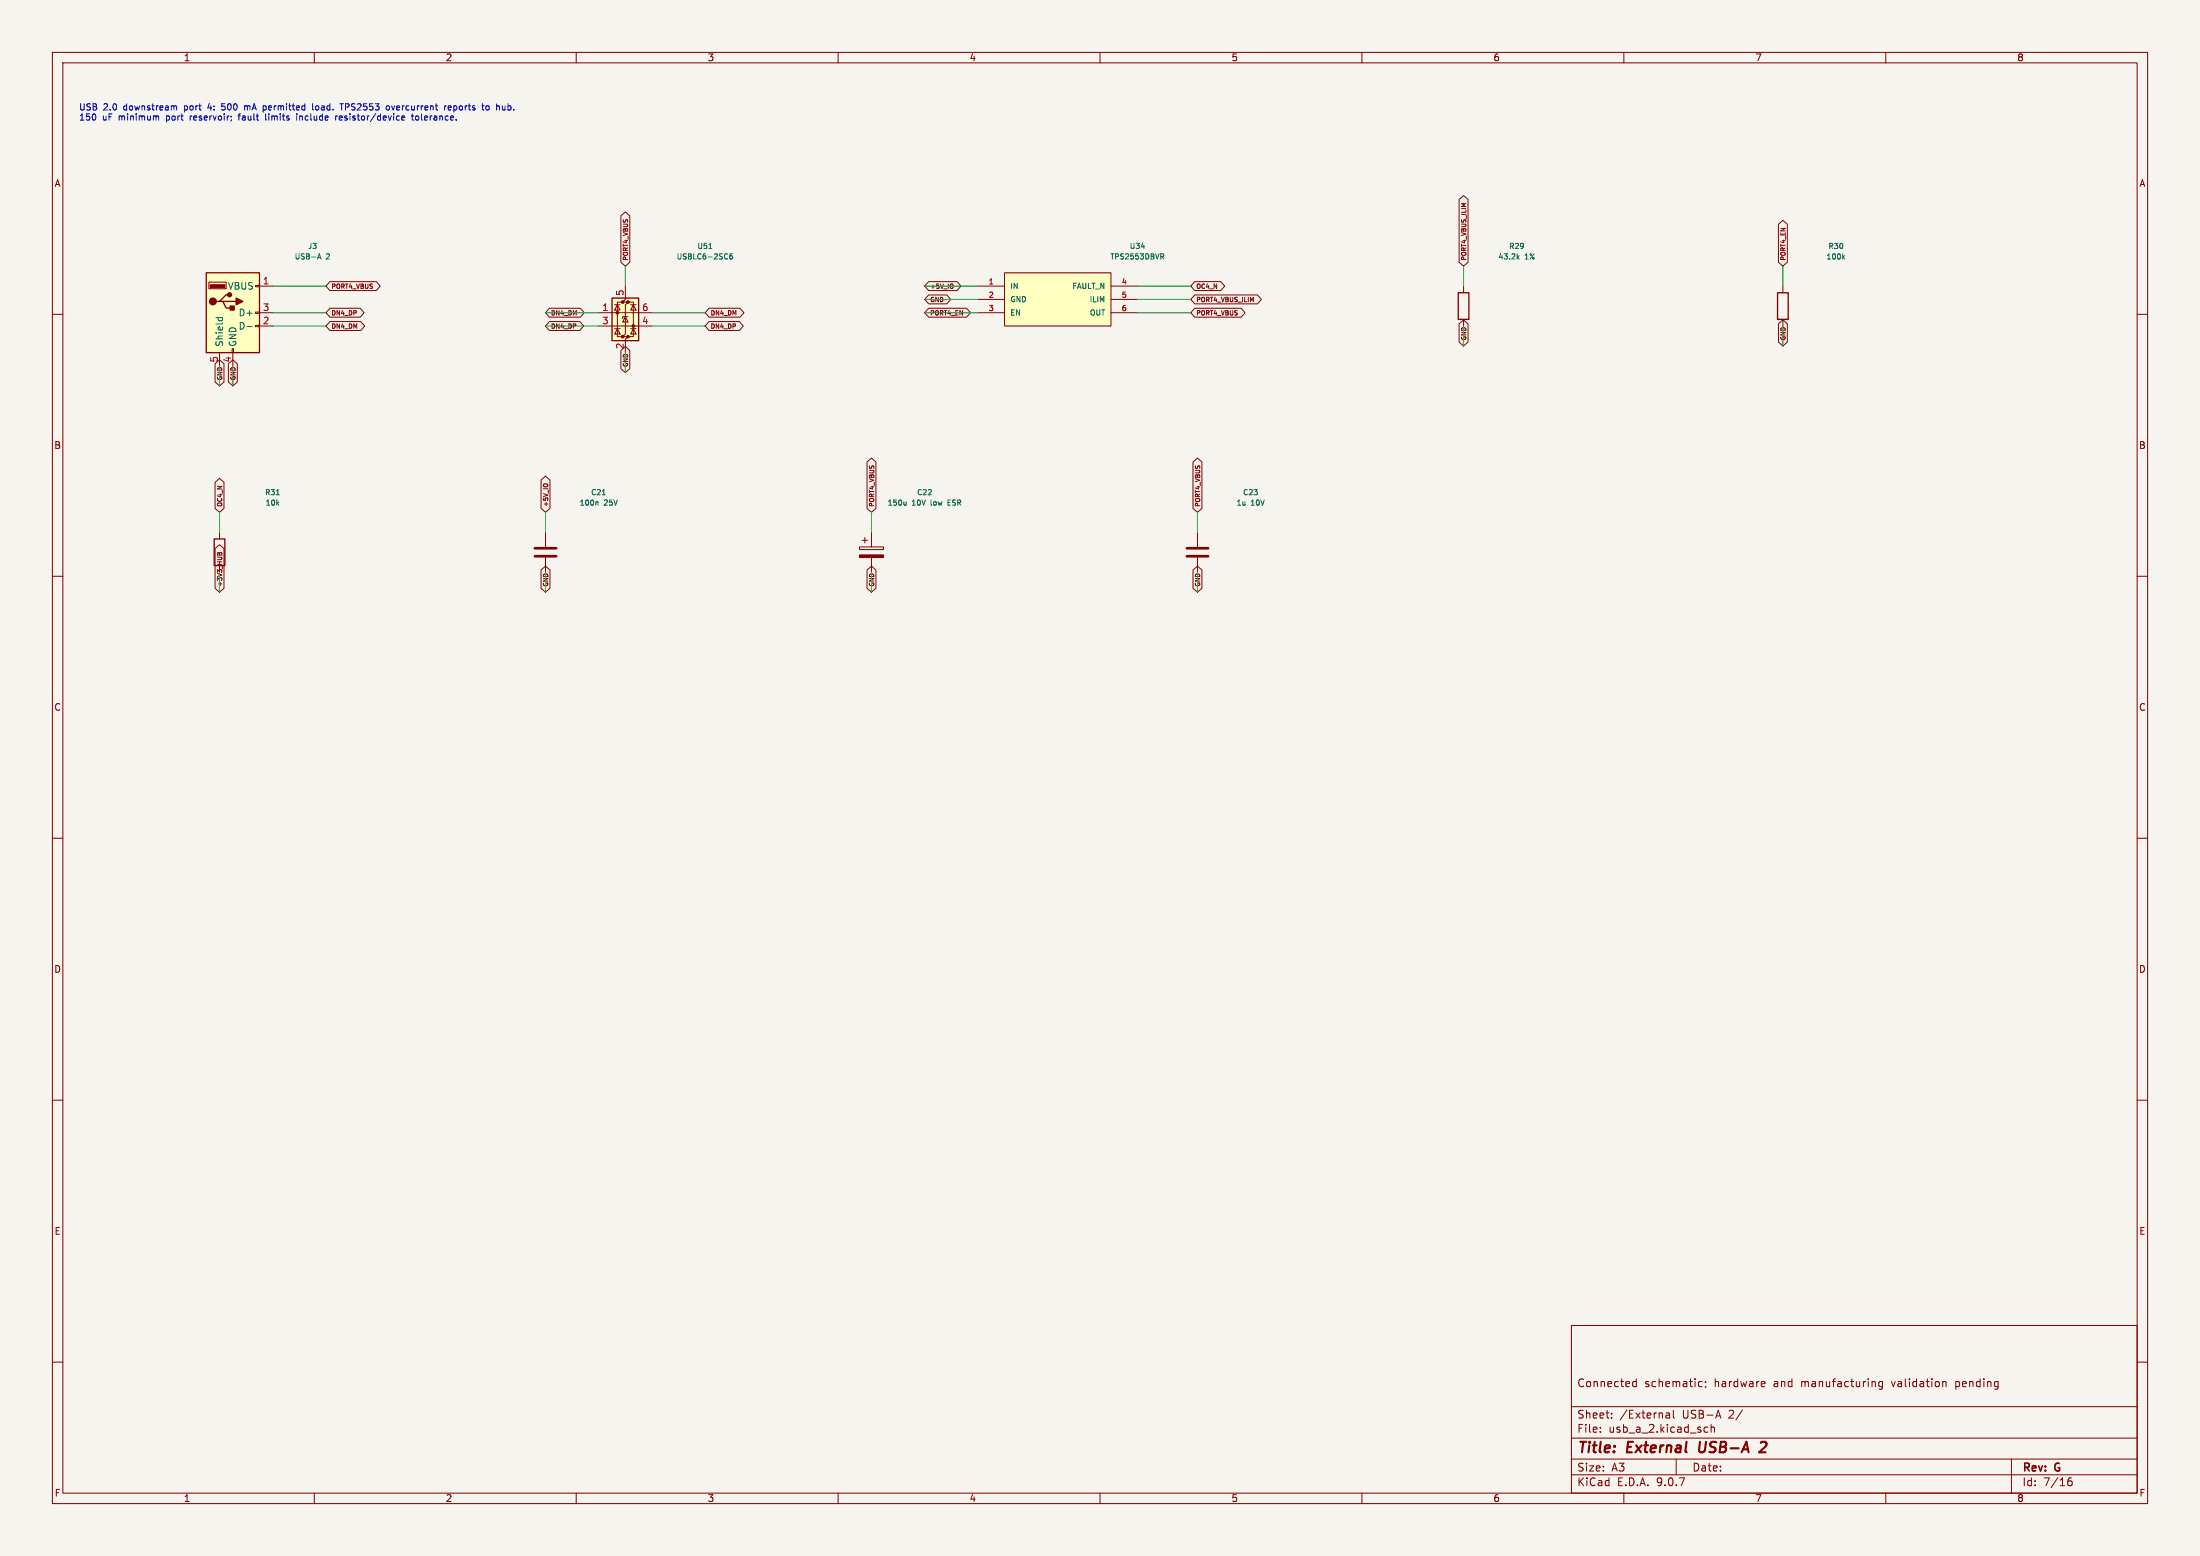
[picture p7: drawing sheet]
<svg xmlns="http://www.w3.org/2000/svg" width="420mm" height="297mm" viewBox="0 0 420 297" stroke-linecap="round" stroke-linejoin="round" font-family="sans-serif">
<path d="M0 0h420v297h-420z" fill="#f5f4ef" stroke="#f5f4ef" stroke-width=".19"/>
<g fill="none" stroke="#840000" stroke-width=".19">
<path d="M10 10h400v277h-400zM12 12h396v273h-396zM60 10v2M110 10v2M160 10v2M210 10v2M260 10v2M310 10v2M360 10v2M10 60h2M408 60h2M10 110h2"/>
<path d="M41.9 101.6v1.3M104.1 101.6v2.8M104.1 106.4v2.8M228.6 101.6v2.8M228.6 106.4v2.8M408 110h2M10 160h2M408 160h2M10 210h2M408 210h2M300 253h108v32h-108zM10 260h2"/>
<path d="M300 278.5h108M300 274.5h108M300 268.5h108M305.5 273.2v.2M305.5 272.5v.1M307.7 270.5v.2M307.7 269.8v.1M311.7 264.4l.2 .3 .5-.1M312.4 263.2v1.5M312.4 263.8l-.5-.1-.2 .3M318 270.5l.2 .2 .5-.1M318.1 269.8h.6v.9"/>
<path d="M318.7 270l-.5 .1-.2 .2M319.4 269.2v1.3l.3 .2M320 278.5v3M324.4 264.6h.5M324.4 263.8h.5M325.4 273.3h.6M325.4 272.5h.6M325.6 263.8v.1M325.7 264.6l-.2 .3M326.7 272.5l.2-.1 .3 .1 .1 .9M326.7 271.9v1.5M327.7 270.3h.7"/>
<path d="M328 269.2l.5 1.5M336.4 263.7l.5 .1v.2l-.7 .2M336.9 264.6l-.5 .1M357.9 263.8l.1 .9M359.4 263.8l-.5-.1-.2 .3 .1 .6h.6M359.4 263.7v1.2l-.3 .3-.4-.1M370.9 263.8h.5l.1 .9M384 278.5v6.5M408 260h2M60 285v2M110 285v2M160 285v2"/>
<path d="M210 285v2M260 285v2M300 281.5h108M310 285v2M360 285v2M394.7 282.9l.3-.2h.4l.2 .2v.4l-.3 .3-.4-.1-.2-.2M395.4 282.1a.59 .59 0 0 0-.7 .6"/>
</g>
<path d="M324.5 275.2l-.2 1.6 .4 .4M336.1 275.4l.3-.2h.5l.3 .2v.4l-.1 .3-1.3 1.1h1.2" fill="none" stroke="#840000" stroke-width=".4"/>
<path d="M102.1 104.6h4.1M102.1 106.2h4.1M226.6 104.6h4M226.6 106.2h4" fill="none" stroke="#840000" stroke-width=".51"/>
<path d="M40.9 102.9h2v5.1h-2z" fill="none" stroke="#840000" stroke-width=".25"/>
<path d="M52.8 94.4h.5M113.9 95.8l.3 .1v.5M115 94.4h.6" fill="none" stroke="#006464" stroke-width=".19"/>
<path d="M116.8 56.9h5.1v8.1h-5.1z" fill="#ffffc2"/>
<g fill="#840000" stroke="#840000" stroke-width=".19">
<circle cx="117.9" cy="59.7" r=".25"/>
<circle cx="118.9" cy="57.7" r=".25"/>
<circle cx="118.9" cy="64.3" r=".25"/>
<circle cx="119.9" cy="57.7" r=".25"/>
<circle cx="119.9" cy="64.3" r=".25"/>
<circle cx="120.9" cy="62.2" r=".25"/>
</g>
<g fill="none" stroke="#840000" stroke-width=".19">
<path d="M114.3 59.7h10.2M117.3 58.2h1.1M117.9 58.2l.5 1h-1.1zM118.9 57.7h-1v6.6h1M119.4 54.6v2.6l-.5 .5h1l-.5 .5v5.6l-.5 .5h1l-.5 .5v2.5M119.9 57.7h1v6.6h-1M120.4 58.2h1M120.9 58.2l.5 1h-1zM114.3 62.2h10.2M117.3 62.7h1.1M117.9 62.7l.5 1.1h-1.1zM119.4 60.5l.5 1h-1z"/>
<path d="M119.9 60.5h-1v.3M120.4 62.7h1M120.9 62.7l.5 1.1h-1z"/>
</g>
<path d="M116.8 56.9h5.1v8.1h-5.1z" fill="none" stroke="#840000" stroke-width=".25"/>
<path d="M135.3 47.4h.6M138.9 48.5h.1M138.9 49.3v.1M139.8 48.4l-.3 .1-.2 .2v.6l.2 .1 .3-.1v-.4l-.3-.1-.2 .2" fill="none" stroke="#006464" stroke-width=".19"/>
<path d="M191.8 52.1h20.3v10.1h-20.3z" fill="#ffffc2"/>
<path d="M186.7 54.6h5.1M186.7 57.2h5.1M186.7 59.7h5.1M191.8 52.1h20.3v10.1h-20.3zM212.1 54.6h5.1M212.1 57.2h5.1M212.1 59.7h5.1M279.4 54.6v1.3M279.4 61v1.2" fill="none" stroke="#840000" stroke-width=".19"/>
<path d="M221.6 48.4h.4l.2 .2-.1 .3-.5 .1M221.8 49l.4 .4M289.7 49.1l.3 .3M290 48.8l-.4 .4" fill="none" stroke="#006464" stroke-width=".19"/>
<path d="M278.4 55.9h2v5.1h-2z" fill="none" stroke="#840000" stroke-width=".25"/>
<path d="M39.4 52.1h10.1v15.2h-10.1z" fill="#ffffc2"/>
<path d="M39.4 52.1h10.1v15.2h-10.1zM41.9 57.5h.6l.7 1.3h1.2M42.5 57.5h2.6M43.8 56.3h-.6l-1.3 1.2h-.6M339.3 55.9h2.1v5.1h-2.1z" fill="none" stroke="#840000" stroke-width=".25"/>
<g fill="#840000" stroke="#840000" stroke-width=".25">
<path d="M43.9 58.4h.8v.8h-.8z"/>
<path d="M45.1 56.9l1.3 .6-1.3 .7z"/>
<circle cx="40.6" cy="57.5" r=".63"/>
<circle cx="43.8" cy="56.3" r=".38"/>
</g>
<g fill="#840000" stroke="#840000" stroke-width=".19">
<path d="M40.1 54.4h2.8v.5h-2.8z"/>
<path d="M164.1 105.9h4.6v.5h-4.6z"/>
</g>
<g fill="none" stroke="#840000" stroke-width=".19">
<path d="M278.5 38.1l.9-.8 .9 .8v12l-.9 .7-.9-.7zM39.9 53.8h3.3v1.3h-3.3zM48.8 54.5h.7v.2h-.7zM48.8 59.6h.7v.2h-.7zM49.5 54.6h2.6M49.5 59.7h2.6M63 58.8h5.8l.7 .9-.7 .8h-5.8l-.8-.8zM63 53.8h8.8l.8 .8-.8 .9h-8.8l-.8-.9zM104.9 58.8h5.9l.7 .9-.7 .8h-5.9l-.8-.8zM118.5 41.2l.9-.8 .8 .8v8.9l-.8 .7-.9-.7zM135.4 58.8h5.9l.7 .9-.7 .8h-5.9l-.8-.8zM177.3 53.8h5.4l.7 .8-.7 .9h-5.4l-.8-.9z"/>
<path d="M177.3 56.3h3.5l.7 .9-.7 .8h-3.5l-.8-.8zM177.3 58.8h7.2l.8 .9-.8 .8h-7.2l-.8-.8zM181.8 54.2l.2 .3-.2 .5M228.1 53.8h5l.7 .8-.7 .9h-5l-.8-.9zM228.1 56.3h12l.7 .9-.7 .8h-12l-.8-.8zM228.1 58.8h8.8l.8 .9-.8 .8h-8.8l-.8-.8zM339.5 42.8l.9-.7 .8 .7v7.3l-.8 .7-.9-.7zM340.4 54.6v1.3M41.1 69.4l.8-.7 .9 .7v3.5l-.9 .8-.8-.8zM41.9 67.3v2.6M43.6 69.4l.8-.7 .9 .7v3.5l-.9 .8-.8-.8zM44.3 66.5h.3v.8h-.3z"/>
<path d="M44.4 67.3v2.6M48.8 62.1h.7v.3h-.7zM49.5 62.2h2.6M63 61.4h5.9l.7 .8-.7 .9h-5.9l-.8-.9zM104.9 61.4h5.8l.7 .8-.7 .9h-5.8l-.8-.9zM118.5 66.9l.9-.8 .8 .8v3.5l-.8 .7-.9-.7zM135.4 61.4h5.8l.7 .8-.7 .9h-5.8l-.8-.9zM278.5 61.8l.9-.7 .9 .7v3.5l-.9 .7-.9-.7zM339.5 61.8l.9-.7 .8 .7v3.5l-.8 .7-.9-.7zM340.4 61v1.2M41.1 92.1l.8-.8 .9 .8v4.9l-.9 .8-.8-.8zM103.3 91.6l.8-.7 .9 .7v5.4l-.9 .8-.8-.8z"/>
<path d="M103.8 92.5l.2-.1 .5 .1M165.5 88.2l.9-.8 .8 .8v8.8l-.8 .8-.9-.8zM227.7 88.2l.9-.8 .9 .8v8.8l-.9 .8-.9-.8zM41.1 104.7l.8-.7 .9 .7v7.6l-.9 .7-.8-.7zM41.9 105.7v.2M41.9 105.7l.2-.2h.2l.1 .4M41.9 105.7l-.3-.2-.1 .4M103.3 108.8l.8-.7 .9 .7v3.5l-.9 .7-.8-.7zM164.1 104.4h4.6v.5h-4.6zM164.6 103.1h1M165.1 102.6v1M165.5 108.8l.9-.7 .8 .7v3.5l-.8 .7-.9-.7z"/>
<path d="M166.4 101.6v2.8M166.4 106.4v2.8M227.7 108.8l.9-.7 .9 .7v3.5l-.9 .7-.9-.7z"/>
</g>
<path d="M60.6 49.4l.4-1 .3 1M60.7 49.2h.5M351.9 49.1l.3 .3M352.2 48.8l-.4 .4M41.2 60.6h1.3M41.7 60.6l-.1 .4M42.4 60.6l.1 .4M47.1 62.3h1M173 95.8v.6M173 96.3l-.3 .1M181 95.9h.3M181.5 95.4h-.5v1h.5" fill="none" stroke="#006464" stroke-width=".19"/>
<g fill="none" stroke="#009600" stroke-width=".19">
<path d="M52.1 59.7h10.1M52.1 54.6h10.1M104.1 59.7h10.2M119.4 50.8v3.8M124.5 59.7h10.1M176.5 59.7h10.2M176.5 54.6h10.2M176.5 57.2h10.2M217.2 59.7h10.1M217.2 54.6h10.1M217.2 57.2h10.1M279.4 50.8v3.8"/>
<path d="M340.4 50.8v3.8M41.9 69.9v3.8M44.4 69.9v3.8M52.1 62.2h10.1M104.1 62.2h10.2M119.4 67.3v3.8M124.5 62.2h10.1M279.4 62.2v3.8M340.4 62.2v3.8M41.9 97.8v3.8M104.1 97.8v3.8M166.4 97.8v3.8"/>
<path d="M228.6 97.8v3.8M41.9 109.2v3.8M104.1 109.2v3.8M166.4 109.2v3.8M228.6 109.2v3.8"/>
</g>
<g fill="none" stroke="#0000c2" stroke-width=".19">
<path d="M42.9 19.8h-.5l-.1 .6 .5-.1M59.7 19.8v1l.1 .2M64.9 19.8h.7M65.2 19.8v1.2M66.4 19.8h-.4v1.2M30 22.1l.3 .2v.6M33.3 20.3h.4v.7M36.3 22.1v.8M36.4 22.2l-.1 .2M42.3 20.9l.5 .1M45.4 22.1h.5M45.6 21.9v1"/>
<path d="M46.7 20.2v.8M47.2 20.3h-.5M50.6 20.2l.2 .2v.4l-.2 .2M50.7 21.7v1.1l.2 .1M56.6 22.1v.8M57.2 22.1v.8M60.6 20.2l-.4 .2 .1 .5 .3 .1M64.1 22.1v.8M64.4 22.1l-.3 .3M65.2 22.1l-.4 .2v.6h.4M65.3 22.4l-.5 .1M66 20.4h.4"/>
<path d="M74 20.2l.4 .2-.1 .5-.3 .1M74.8 20.2l.2 .8 .3-.8M76.7 22.3l.2-.2 .4 .2v.1l-.6 .1M76.7 22.8l.2 .1h.3M78.5 22.1h.5M78.7 21.7v1.1l.3 .1M79.7 22.1l-.4 .3 .1 .4 .3 .1M84.9 20.2v.8M85.2 20.2l-.3 .2M85.6 20.6l.5-.1v-.2l-.4-.1-.1 .2v.5h.5M92.9 20.3l.3-.1 .2 .2v.4l-.2 .2-.4-.2zM96.4 20.2v.8"/>
<path d="M96.4 20.9l-.2 .1"/>
</g>
<g font-size="2.8" fill="#840000">
<text x="301" y="277.9">Title:</text>
<text x="310.6" y="277.9">External</text>
<text x="325.2" y="277.9">USB-A</text>
</g>
<g font-size="2.1" fill="#840000">
<text x="301" y="265">Connected</text>
<text x="313.9" y="265">schematic;</text>
<text x="327.3" y="265">hardware</text>
<text x="338.7" y="265">and</text>
<text x="344.1" y="265">manufacturing</text>
<text x="361.6" y="265">validation</text>
<text x="373.9" y="265">pending</text>
<text x="301" y="273.7">File:</text>
<text x="301" y="271">Sheet:</text>
<text x="307.1" y="273.7">usb_a_2.kicad_sch</text>
<text x="309.2" y="271">/External</text>
<text x="321.2" y="271">USB-A</text>
<text x="330.2" y="271">2/</text>
<text x="301" y="281.1">Size:</text>
<text x="307.6" y="281.1">A3</text>
<text x="323" y="281.1">Date:</text>
<text x="386" y="281.3">Rev:</text>
<text x="392.4" y="281.3">G</text>
<text x="301" y="283.9">KiCad</text>
<text x="308.7" y="283.9">E.D.A.</text>
<text x="316.3" y="283.9">9.0.7</text>
<text x="386" y="283.9">Id:</text>
<text x="390.1" y="283.9">7/16</text>
</g>
<g font-size="1.8" fill="#840000">
<text x="35" y="11.9">1</text>
<text x="85" y="11.9">2</text>
<text x="135" y="11.9">3</text>
<text x="185" y="11.9">4</text>
<text x="235" y="11.9">5</text>
<text x="285" y="11.9">6</text>
<text x="335" y="11.9">7</text>
<text x="385" y="11.9">8</text>
<text x="10.3" y="35.9">A</text>
<text x="408.3" y="35.9">A</text>
<text x="10.3" y="85.9">B</text>
<text x="408.2" y="85.9">B</text>
<text x="10.3" y="135.9">C</text>
<text x="408.2" y="135.9">C</text>
<text x="10.3" y="185.9">D</text>
<text x="408.2" y="185.9">D</text>
<text x="10.3" y="235.9">E</text>
<text x="408.3" y="235.9">E</text>
<text x="10.3" y="285.9">F</text>
<text x="35" y="286.9">1</text>
<text x="85" y="286.9">2</text>
<text x="135" y="286.9">3</text>
<text x="185" y="286.9">4</text>
<text x="235" y="286.9">5</text>
<text x="285" y="286.9">6</text>
<text x="335" y="286.9">7</text>
<text x="385" y="286.9">8</text>
<text x="408.3" y="285.9">F</text>
</g>
<g font-size="1.8" fill="#006464">
<text x="43.4" y="55.5">VBUS</text>
<text x="45.5" y="60.6">D+</text>
<text x="45.5" y="63.1">D-</text>
<text x="42.8" y="66.3" transform="rotate(-90 42.8 66.3)">Shield</text>
<text x="45.3" y="66.3" transform="rotate(-90 45.3 66.3)">GND</text>
</g>
<g font-size="1.8" fill="#a90000">
<text x="50.1" y="54.4">1</text>
<text x="50.1" y="59.4">3</text>
<text x="114.9" y="59.4">1</text>
<text x="119.1" y="56.6" transform="rotate(-90 119.1 56.6)">5</text>
<text x="122.5" y="59.4">6</text>
<text x="50.1" y="62">2</text>
<text x="114.9" y="62">3</text>
<text x="122.5" y="62">4</text>
<text x="41.7" y="69.3" transform="rotate(-90 41.7 69.3)">5</text>
<text x="44.2" y="69.3" transform="rotate(-90 44.2 69.3)">4</text>
<text x="119.1" y="66.7" transform="rotate(-90 119.1 66.7)">2</text>
</g>
<g font-size="1.7" fill="#0000c2">
<text x="15" y="21.4">USB</text>
<text x="15" y="23.3">150</text>
<text x="19.6" y="23.3">uF</text>
<text x="19.7" y="21.4">2.0</text>
<text x="22.8" y="23.3">minimum</text>
<text x="23.7" y="21.4">downstream</text>
<text x="32.1" y="23.3">port</text>
<text x="35.5" y="21.4">port</text>
<text x="36.8" y="23.3">reservoir;</text>
<text x="40.2" y="21.4">4:</text>
<text x="43.1" y="21.4">500</text>
<text x="46.3" y="23.3">fault</text>
<text x="47.6" y="21.4">mA</text>
<text x="51.4" y="21.4">permitted</text>
<text x="51.6" y="23.3">limits</text>
<text x="57.8" y="23.3">include</text>
<text x="61" y="21.4">load.</text>
<text x="65.4" y="23.3">resistor/device</text>
<text x="66.6" y="21.4">TPS2553</text>
<text x="75.6" y="21.4">overcurrent</text>
<text x="80.3" y="23.3">tolerance.</text>
<text x="86.9" y="21.4">reports</text>
<text x="94.3" y="21.4">to</text>
<text x="97.3" y="21.4">hub.</text>
</g>
<g font-size="1.4" fill="#006464">
<text x="58.7" y="47.7">J3</text>
<text x="133" y="47.7">U51</text>
<text x="215.6" y="47.7">U34</text>
<text x="288" y="47.7">R29</text>
<text x="348.9" y="47.7">R30</text>
<text x="56.2" y="49.7">USB-A</text>
<text x="62.3" y="49.7">2</text>
<text x="129.1" y="49.7">USBLC6-2SC6</text>
<text x="211.9" y="49.7">TPS2553DBVR</text>
<text x="285.9" y="49.7">43.2k</text>
<text x="291.1" y="49.7">1%</text>
<text x="348.6" y="49.7">100k</text>
<text x="192.8" y="55.3">IN</text>
<text x="192.8" y="57.9">GND</text>
<text x="204.6" y="55.3">FAULT_N</text>
<text x="207.9" y="57.9">ILIM</text>
<text x="192.8" y="60.4">EN</text>
<text x="207.9" y="60.4">OUT</text>
<text x="50.5" y="94.7">R31</text>
<text x="112.7" y="94.7">C21</text>
<text x="174.9" y="94.7">C22</text>
<text x="237.2" y="94.7">C23</text>
<text x="50.6" y="96.7">10k</text>
<text x="110.5" y="96.7">100n</text>
<text x="115.3" y="96.7">25V</text>
<text x="169.3" y="96.7">150u</text>
<text x="174.1" y="96.7">10V</text>
<text x="177.9" y="96.7">low</text>
<text x="181.4" y="96.7">ESR</text>
<text x="235.9" y="96.7">1u</text>
<text x="238.8" y="96.7">10V</text>
</g>
<g font-size="1.4" fill="#a90000">
<text x="188.6" y="54.4">1</text>
<text x="188.6" y="56.9">2</text>
<text x="188.6" y="59.4">3</text>
<text x="214" y="54.4">4</text>
<text x="214" y="56.9">5</text>
<text x="214" y="59.4">6</text>
</g>
<g font-size="1.2" fill="#840000">
<text x="120.1" y="49.8" transform="rotate(-90 120.1 49.8)">PORT4_VBUS</text>
<text x="280.1" y="49.8" transform="rotate(-90 280.1 49.8)">PORT4_VBUS_ILIM</text>
<text x="341.1" y="49.8" transform="rotate(-90 341.1 49.8)">PORT4_EN</text>
<text x="63.2" y="55.3">PORT4_VBUS</text>
<text x="177.5" y="55.3">+5V_IO</text>
<text x="177.5" y="57.9">GND</text>
<text x="228.3" y="55.3">OC4_N</text>
<text x="228.3" y="57.9">PORT4_VBUS_ILIM</text>
<text x="63.2" y="62.9">DN4_DM</text>
<text x="63.2" y="60.4">DN4_DP</text>
<text x="105.1" y="60.4">DN4_DM</text>
<text x="105.1" y="62.9">DN4_DP</text>
<text x="135.6" y="62.9">DN4_DP</text>
<text x="135.6" y="60.4">DN4_DM</text>
<text x="177.5" y="60.4">PORT4_EN</text>
<text x="228.3" y="60.4">PORT4_VBUS</text>
<text x="280.1" y="65.1" transform="rotate(-90 280.1 65.1)">GND</text>
<text x="341.1" y="65.1" transform="rotate(-90 341.1 65.1)">GND</text>
<text x="120.1" y="70.2" transform="rotate(-90 120.1 70.2)">GND</text>
<text x="42.6" y="72.7" transform="rotate(-90 42.6 72.7)">GND</text>
<text x="45.2" y="72.7" transform="rotate(-90 45.2 72.7)">GND</text>
<text x="42.6" y="96.8" transform="rotate(-90 42.6 96.8)">OC4_N</text>
<text x="104.9" y="96.8" transform="rotate(-90 104.9 96.8)">+5V_IO</text>
<text x="167.1" y="96.8" transform="rotate(-90 167.1 96.8)">PORT4_VBUS</text>
<text x="229.3" y="96.8" transform="rotate(-90 229.3 96.8)">PORT4_VBUS</text>
<text x="42.6" y="112.1" transform="rotate(-90 42.6 112.1)">+3V3_HUB</text>
<text x="104.9" y="112.1" transform="rotate(-90 104.9 112.1)">GND</text>
<text x="167.1" y="112.1" transform="rotate(-90 167.1 112.1)">GND</text>
<text x="229.3" y="112.1" transform="rotate(-90 229.3 112.1)">GND</text>
</g>
</svg>
